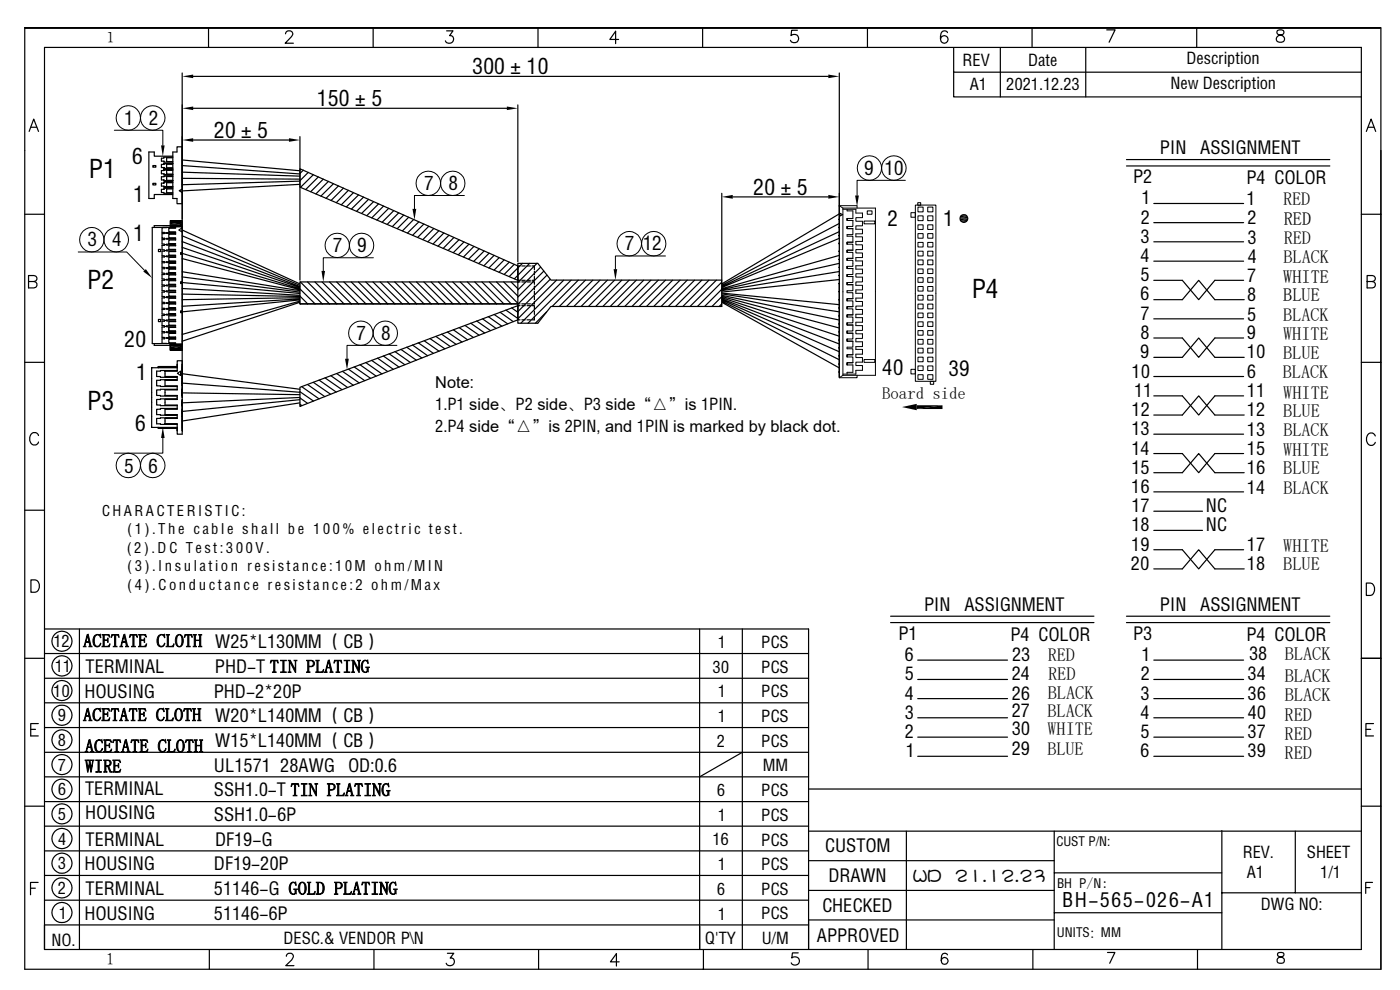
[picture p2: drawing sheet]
<svg xmlns="http://www.w3.org/2000/svg" width="297mm" height="210mm" viewBox="0 0 297 210" stroke-linecap="round" stroke-linejoin="round" font-family="sans-serif">
<g fill="none" stroke="#000" stroke-width=".25">
<path d="M5.2 5.9v199.7h287.7v-199.7h-287.7h287.6M9.4 10.1h279.4v191.3h-279.4zM38.7 15.5v66.8M41 16.2h134.7M44.2 5.9v4.2M60.6 7.2l.2-.5 .8-.2a.65 .65 0 0 1 .4 1.1l-1.5 1.6h1.7M79.2 5.9v4.2M94.7 6.5h1.4l-.7 1.1a.83 .83 0 0 1 .8 .9 .83 .83 0 0 1-1.1 .7l-.4-.2-.2-.3M114.1 5.9v4.2M131.2 8.4h-1.8l1.2-1.8v2.7M149.1 5.9v4.2M169.2 6.4h-1.3l-.1 1.2a.92 .92 0 0 1 1.4-.1 .92 .92 0 0 1-.2 1.4 .92 .92 0 0 1-1.3-.4"/>
<path d="M178.1 15.5v35.1M184 5.9v4.2M201 6.9a.75 .75 0 0 0-1.1-.2 2 2 0 0 0 0 2.3 .81 .81 0 0 0 1.2-.3 .81 .81 0 0 0-.6-1.1 .81 .81 0 0 0-1 .7M202.3 15.3v5.3h86.5M202.3 10.1v5.2h86.5M212.2 10.1v10.5M218.9 5.9v4.2M230.3 10.1v10.5M234.8 6.3h1.8l-1.3 2.7M253.9 5.9v4.2M271 6.5a.54 .54 0 0 0 .3 .9 1.09 1.09 0 0 1 1.2 1.1 .9 .9 0 0 1-1 .5 .9 .9 0 0 1-.7-.9 1.22 1.22 0 0 1 1.2-.7 .54 .54 0 0 0 .2-.9l-.3-.2zM6.2 27.9l1-2.6 1 2.6"/>
<path d="M6.6 27h1.2M32.4 38.9h.7v.3h-.7zM32.4 35.1h.7v.4h-.7zM34.8 37.3h1.9h-1.9v.2h-.6v.7h.6v.1h1.9M36.7 39.9h-1.9v.3h-.6v.6h.6v.2h1.9M36.7 33.1h-4v-.9h-1.1v9.9h1.1v-.8h4M36.7 33.3h-1.9v.3h-.6v.6h.6v.2h1.9M36.7 33.5h-1.4v.8h1.4M36.7 36h-1.9v.2h-.6v.7h.6v.1h1.9h-1.9M36.7 34.7h-1.9v.2h-.6v.6h.6v.2h1.9M36.7 38.6h-1.9v.2h-.6v.7h.6v.2h1.9M36.7 37.4h-1.4v.9h1.4"/>
<path d="M36.7 34.8h-1.4v.8h1.4M36.7 36.1h-1.4v.8h1.4M36.7 38.8h-1.4v.8h1.4M38.7 31.1h-1.2v1.1h-.8v9.9h.8v1.1h1.2M38.7 33.9l24.9 2.3M38.7 35.1l24.9 1.8M38.7 36.5l24.9 .9M38.7 37.8l24.9 .2M41 23h66.5M41 29.7h20.3M63.6 35.8l46.3 20.6v3.1l-46.3-19.8zM63.6 29v30.4"/>
<path d="M63.6 38.4l-24.9 .8M63.6 39.1l-24.9 1.4M64.3 36.1l-.7 .7M65.4 36.6l-1.8 1.7M66.5 37.1l-2.7 2.6M67.5 37.5l-2.6 2.7M68.6 38l-2.7 2.7M69.7 38.5l-2.7 2.6M70.7 39l-2.6 2.6M71.8 39.4l-2.6 2.7M72.9 39.9l-2.7 2.6M109.9 22.3v33.2"/>
<path d="M239 33.9h43.1M239 35.2h43.1M289.9 27.9l1-2.6 .9 2.6M290.2 27h1.3M5.2 45.5h4.2M6.1 59.7l1.5-.1a.62 .62 0 0 0 0-1l-1.5-.2v2.7h1.1a.68 .68 0 0 0 .7-.7 .68 .68 0 0 0-.7-.7M33.6 52.9h.5v.5h-.5zM34.5 47.9h1.6h-3.4v.3M34.9 49.4v.2h-.5v.9h.5v.2M34.9 49.4h.4M34.9 51.9h.4M34.9 53.2h.4"/>
<path d="M34.9 54.4h.4M34.9 55.6h.4M34.9 56.8h.4M34.9 58.1h.4M34.9 59.3h.4M35.3 50.7l-.9 .1v1h.5v.3h-.5v.9h.5v.3h-.5v1h.5v.2h-.5v1h.5v.2h-.5v1h.5v.3h-.5v.9h.5v.3h-.5v1h.5v.3h-.5v.9h.5v.3h-.5v1h.5v.3h-.5v.9h.5v.3h-.5v.9h.5v.3h-.5v1h.5v.2h-.5v1h.5v.3h-.5v.9h.5v.2M35.3 48.2l-.9 .1v1h.5v.1M36.7 40.1h-1.4v.8h1.4M37.9 48.8l.8-.5v.9zM38.3 53.6h.4v.4h-.4zM38.3 59.8h.4v.3h-.4zM38.4 47.2v.6h-2v.1h1.9l.1-.2v-.6l-.1-.2h-1.9v.2h1.9l.1 .1"/>
<path d="M38.7 46.8h-2.6v1.3h2.6M38.7 40.1l-.7 .4 .7 .3M38.7 48.8l24.9 11.4M38.7 50l24.9 10.5M38.7 51.3l24.9 9.5M38.7 52.5l24.9 8.5M38.7 53.7l24.9 7.5M38.7 54.8l24.9 6.7M38.7 57.6l24.9 4.1M38.7 58.7l24.9 3.3M38.7 59.9l24.9 2.4M63.7 59.8l4.7 4.7"/>
<path d="M65.2 59.8l4.7 4.7M66.8 59.8l4.7 4.7M68.3 59.8l4.7 4.7M69.9 59.8l4.6 4.7M71.4 59.8l4.7 4.7M72.9 59.8l4.7 4.7M73.9 40.4l-2.6 2.6M74.5 59.8l4.7 4.7M75 40.9l-2.6 2.6M76 59.8l4.7 4.7M76.1 41.3l-2.6 2.6M77.1 41.8l-2.6 2.5"/>
<path d="M77.6 59.8l4.7 4.7M78.2 42.3l-2.6 2.5M79.1 59.8l4.7 4.7M79.2 42.8l-2.5 2.5M80.3 43.2l-2.5 2.5M80.6 59.8l4.7 4.7M81.4 43.7l-2.5 2.5M82.2 59.8l4.7 4.7M82.5 44.2l-2.5 2.5M83.5 44.7l-2.4 2.4M83.7 59.8l4.7 4.7M84.6 45.2l-2.5 2.4"/>
<path d="M85.3 59.8l4.7 4.7M85.6 45.6l-2.4 2.5M86.7 46.1l-2.4 2.4M86.8 59.8l4.7 4.7M87.8 46.6l-2.4 2.4M88.3 59.8l4.7 4.7M88.9 47.1l-2.5 2.3M89.9 59.8l4.7 4.7M89.9 47.5l-2.4 2.4M91 48l-2.4 2.4M91.4 59.8l4.7 4.7M92 48.5l-2.3 2.3"/>
<path d="M93 59.8l4.7 4.7M93.1 49l-2.3 2.3M94.1 49.4l-2.2 2.4M94.5 59.8l4.7 4.7M95.2 49.9l-2.3 2.3M96.1 59.8l4.7 4.7M96.3 50.4l-2.3 2.3M97.4 50.9l-2.3 2.2M97.6 59.8l4.7 4.7M98.4 51.3l-2.2 2.3M99.1 59.8l4.7 4.7M99.5 51.8l-2.3 2.2"/>
<path d="M100.5 52.3l-2.2 2.2M100.7 59.8l4.7 4.7M101.6 52.8l-2.2 2.2M102.2 59.8l4.7 4.7M102.7 53.2l-2.2 2.2M103.8 53.7l-2.2 2.2M103.8 59.8l4.7 4.7M104.8 54.2l-2.1 2.2M105.3 59.8l4.6 4.5M105.9 54.7l-2.2 2.1M106.8 59.8l3.1 3M106.9 55.1l-2.1 2.2"/>
<path d="M108 55.6l-2.1 2.1M108.4 59.8l1.5 1.4M109.1 56.1l-2.1 2.1M109.9 58.7v.8h.4M109.9 57.6v.7M110.3 59.8h-46.7v4.7h46.3M110.3 56.4h-.4v.8M110.7 59.5h.7M110.7 59.8h.7M110.7 56.4h.7M110.8 55.9l-2.8 2.8M111.8 59.5h.7"/>
<path d="M111.8 59.8h.7M111.8 56.4h.7M112.4 55.9l-3.3 3.2M112.9 59.8h.5v.5M112.9 56.4h.5v.8M113.4 58.7v.8h-.5M113.4 57.6v.7M113.9 55.9l-4 4M114.7 56.7l-4.8 4.8M115.4 57.5l-5.5 5.5M116 58.4l-6.1 6.1M116.7 59.3l-6.8 6.8"/>
<path d="M118.1 59.4l-8.2 8.2M119.6 59.4l-9.1 9.2M121.2 59.4l-9.2 9.2M122.7 59.4l-5.6 5.6M124.2 59.4l-5.5 5.6M125.8 59.4l-5.6 5.6M127.3 59.4l-5.5 5.6M128.9 59.4l-5.6 5.6M130.4 59.4l-5.6 5.6M131.9 59.4l-5.5 5.6M133.5 59.4l-5.6 5.6M135 59.4l-5.5 5.6"/>
<path d="M136.6 59.4l-5.6 5.6M138.1 59.4l-5.6 5.6M139.7 59.4l-5.6 5.6M141.2 59.4l-5.6 5.6M142.7 59.4l-5.5 5.6M144.3 59.4l-5.6 5.6M145.8 59.4l-5.5 5.6M147.4 59.4l-5.6 5.6M148.9 59.4l-5.6 5.6M150.4 59.4l-5.5 5.6M152 59.4l-5.6 5.6M153.1 41v24h-36.2l-2.8 3.6h-4.2v-12.7h4.2l2.8 3.5h36.2"/>
<path d="M153.1 59.8l-5.1 5.2M155.4 41.8h20.3M178 50.6l-24.9 10.4M178.1 45.4l-25 14.8M178.1 47.4l-25 13.1M178.1 49.1l-25 11.7M178.1 54.2l-25 7M178.1 55.9l-25 5.6M178.1 57.6l-25 4.1M178.1 59.3l-25 2.7M244.8 59.5h6l3.5 4.1 3.4-4.1h6.1M244.8 47.2h19"/>
<path d="M244.8 51.3h19M244.8 43.2h19M244.8 55.4h19M288.8 45.5h4.1M290 59.7l1.5-.1a.62 .62 0 0 0 0-1l-1.5-.2v2.7h1.1a.68 .68 0 0 0 .7-.7 .68 .68 0 0 0-.7-.7M5.2 76.9h4.2M32.7 72.9v.4h3.4M33.6 78v-.2h4v.2v-.7v.7h-5.4v12.7h5.4v.7v-.7v.2h-4v-.2M33.6 67.8h.5v.4h-.5zM34.9 60.6h.4M34.9 61.8h.4M34.9 63.1h.4"/>
<path d="M34.9 64.3h.4M34.9 65.5h.4M34.9 66.7h.4M34.9 70.5h.4M35.3 71.7l-.9 .2v.9l.9 .1M35.3 69.2l-.9 .2v.9h.5v.3h-.5v1h.5v.1M35.3 68l-.9 .1v1h.5v.1M35.8 69.5v.7h1.5v.2h-2v.2h2v.1h-1.5v.8h1.5v.1h-2v.2h2v.2h-1.5v.7h1.5v.3M36.4 73.2h2v1h-2v-.2h2v-.7h-2zM37.3 70.2h-1.5v-.7h1.5v-.2h-2v-.2h2v-.1h-1.5v-.8h1.5v-.1h-2v-.2h2v-.1h-1.5v-.8h1.5v-.2h-2v-.1h2v-.2h-1.5v-.7h1.5v-.2h-2v-.2h2v-.1h-1.5v-.8h1.5v-.1h-2v-.2h2v-.2h-1.5v-.7h1.5v-.2h-2v-.2h2v-.1h-1.5v-.8h1.5v-.1h-2v-.2h2v-.1h-1.5v-.8h1.5v-.2h-2v-.1h2v-.2h-1.5v-.8h1.5v-.1h-2v-.1h2v-.2h-1.5v-.8h1.5v-.1h-2v-.2h2v-.1h-1.5v-.8h1.5v-.1h-2v-.2h2v-.2h-1.5v-.7h1.5v-.2h-2v-.2h2v-.1h-1.5v-.8h1.5v-.1h-2v-.2h2v-.2h-1.5v-.7h1.5v-.2h-2v-.2h2v-.1h-1.5v-.8h1.5v-.1h-2v-.2h2v-.1h-1.5v-.8h1.5v-.2h-2v-.1h2v-.2h-1.5v-.7h1.5v-.2h-2v-.2h2v-.1h-1.5v-.8h1.5v-.2h-5v24.7h5M37.6 78.6l-4.4 .1v1.2h.8v.1h3.6M37.6 78.6v.1h-2.6v1.2h2.6v.8h-2.6v1.2h2.6v.1"/>
<path d="M37.6 79.2l.7-.5v1zM38.3 65.9h.4v.4h-.4zM38.7 73h-2.6v1.3h2.6M38.7 77.3v3v-3.8h-1.1v2.1M38.7 61.2l24.9 1.4M38.7 62.4l24.9 .5M38.7 79.3l24.9 3.3M63.6 64.5h46.7M63.6 64.3l.2 .2M63.6 62.8l1.7 1.7M63.6 61.3l3.2 3.2M63.6 63.1l-24.9 .5"/>
<path d="M63.6 63.4l-24.9 1.6M63.6 63.6l-24.9 2.6M63.6 63.9l-24.9 7M63.6 64.1l-24.9 8.3M70.2 79.7l3.5 2.5M71.4 79.2l3.6 2.5M72.6 78.8l3.6 2.4M73.9 78.3l3.5 2.5M75.1 77.8l3.5 2.4M76.4 77.4l3.4 2.4M77.6 76.9l3.4 2.4M78.8 76.4l3.5 2.4"/>
<path d="M80.1 76l3.3 2.3M81.3 75.5l3.4 2.4M82.5 75l3.4 2.4M83.8 74.6l3.3 2.3M85 74.1l3.3 2.3M86.3 73.6l3.2 2.3M87.5 73.2l3.2 2.3M88.7 72.7l3.2 2.3M90 72.3l3.1 2.2M91.2 71.8l3.2 2.2M92.5 71.4l3 2.1M93.7 70.9l3.1 2.2"/>
<path d="M94.9 70.4l3.1 2.1M96.2 70l3 2.1M97.4 69.5l3 2.1M98.6 69l3 2.1M99.9 68.6l2.9 2M101.1 68.1l3 2M102.4 67.6l2.8 2.1M103.6 67.2l2.9 2M104.8 66.7l2.9 2M106.1 66.2l2.8 2M107.3 65.8l2.6 1.7M108.5 65.3l1.4 .9"/>
<path d="M109.8 64.8l.1 .1M109.9 67v.8h.4M109.9 66v.7M110.3 64.8h-.4v.8M110.7 64.5h.7M110.7 64.8h.7M110.7 67.8h.7M111.8 64.5h.7M111.8 64.8h.7M111.8 67.8h.7M112.9 64.8h.5v.8M113.4 64v.5h-.5"/>
<path d="M113.4 60.7v.7M113.4 61.7v.8M113.4 62.8v.8M113.4 66v.7M113.4 67v.8h-.5M116 66.2l-2.4 2.4M153.1 62.3l25 3.9M153.1 62.6l25 5.3M153.1 62.9l25 6.7M153.1 63.1l25 8.2M153.1 63.4l25 9.6M153.1 63.6l25 11"/>
<path d="M153.1 63.9l25 12.4M153.1 64.1l25 13.9M153.1 61.4l-3.6 3.6M153.1 62.9l-2.1 2.1M153.1 64.5l-.5 .5M153.1 62.2l25 2.4M178.1 60.1v19.8M244.8 63.6h6l3.5-4.1 3.4 4.1h6.2M244.8 71.7h6l3.5 4.1 3.4-4.1h6.1M244.8 75.8h6l3.5-4.1 3.4 4.1h6.2M244.8 79.9h19M244.8 67.6h19"/>
<path d="M288.8 76.9h4.1M8.2 92.4a.96 .96 0 0 0-1.1-.6 .96 .96 0 0 0-.8 1 1.15 1.15 0 0 0 .3 1.2 1.15 1.15 0 0 0 1.2 .3l.4-.5M37.6 80.5l-4.4 .2v1.2l4.4 .1M37.6 82v.7h-2.6v1.2h2.6v.8h-2.6v1.2h2.6v.7M37.6 82.6l-4.4 .1v1.2l4.4 .1M37.6 86.6h-3.6v.2h-.8v1.2l4.4 .1M37.6 88.6l-4.4 .2v1.1l4.4 .1M37.6 86.6v.2h-2.6v1.2h2.6v.8h-2.6v1.1h2.6v.1M37.6 90v2.1h1.1v-3.8v3.1M37.6 84.6l-4.4 .1v1.2l4.4 .1M38.7 84.3v1zM38.7 80.8v-.5v1"/>
<path d="M38.7 82.8v.5M38.7 82.7v.6v-1v1M38.7 83.3v.5M38.7 83.3v1v-1v.6M38.7 87.4v.9v-.5M38.7 85.4v.5M38.7 85.3v1v-1v.7M38.7 84.7v.6v-.5M38.7 83.2v.4M38.7 86.3v4.5M38.7 81.3l24.9 1.9M38.7 83.3l24.9 .4"/>
<path d="M63.6 82.2l46.3-17.4v3l-46.3 18.4zM63.6 84.3l-24.9 1.2v-.4M63.6 85.8l.5 .2M63.6 84.4l1.7 1.2M63.6 83.1l2.9 2M63.6 84.8l-24.9 2.5M63.6 85.5l-24.9 3.8M64 82l3.7 2.6M65.2 81.6l3.7 2.5M66.5 81.1l3.6 2.5M67.7 80.6l3.6 2.6M69 80.2l3.6 2.5"/>
<path d="M244.8 84h6l3.5 4 3.4-4h6.1M244.8 88h6l3.5-4 3.4 4h6.2M244.8 96.2h6l3.5 4.1 3.4-4.1h6.1M244.8 92.1h19M291.8 92.5a.96 .96 0 0 0-1.1-.7 .96 .96 0 0 0-.8 1.1 1.14 1.14 0 0 0 .3 1.2 1.14 1.14 0 0 0 1.2 .2l.4-.5M5.2 108.2h4.2M244.8 100.3h6l3.5-4.1 3.4 4.1h6.2M244.8 116.6h6l3.5 4.1 3.4-4.1h6.1M244.8 108.4h10.3M244.8 112.5h10.3M244.8 104.3h19M5.2 139.6h4.2"/>
<path d="M6.6 123h.9a1.39 1.39 0 0 1 .9 1.3 1.39 1.39 0 0 1-.9 1.3h-.9zM9.4 133.4h162.1v67.9M9.4 138.6h162.1M16.8 133.4v68M148.4 133.4v68M157.5 133.4v68M188.9 130.7h43.2M188.9 132.1h43.2M239 130.7h43.1M239 132.1h43.1M244.8 120.7h6l3.5-4.1 3.4 4.1h6.2M288.8 139.6h4.1"/>
<path d="M289.9 123.7h.8a1.41 1.41 0 0 1 .9 1.3 1.41 1.41 0 0 1-.9 1.3h-.8zM6.5 154.7h1M8.1 153.5h-1.6v2.6h1.6M9.4 159.6h162.1M9.4 154.3h162.1M9.4 149.1h162.1M9.4 143.9h162.1M157.5 159.6l-9.1 5.2M194.7 144.1h19M194.7 148.2h19M194.7 140h19M194.7 152.3h19"/>
<path d="M194.7 156.4h19M244.8 144.1h19M244.8 148.2h19M244.8 140h19M244.8 152.3h19M244.8 156.4h19M289.8 154.7h1M291.4 153.5h-1.6v2.6h1.6M5.2 171h4.2M9.4 175.2h162.1M9.4 170h162.1M9.4 164.8h162.1"/>
<path d="M171.5 167.4h117.3M171.5 176.3h117.3M192.3 176.3v25.1M194.7 160.4h19M223.6 176.3v25.1M244.8 160.4h19M259.2 176.2v25.1M274.8 176.3v13.1M288.8 171h4.1M6.5 188.4h1M8.1 187.2h-1.6v2.6M9.4 196.2h162.1"/>
<path d="M9.4 191h162.1M9.4 185.7h162.1M9.4 180.5h162.1M171.5 195.1v6.3zM171.5 182.6h52.1M171.5 188.9h52.1M171.5 195.1h52.1M223.6 193.6h35.6M223.6 185.2h35.6M259.2 189.4h29.6M289.7 188.3h.9M291.2 187.2h-1.5v2.3"/>
<path d="M44.4 201.4v4.2M60.7 202.8l.2-.3 .4-.3 .7 .1a.78 .78 0 0 1-.1 1.3l-1.3 1.2h1.8M79.3 201.4v4.2M94.9 202.2h1.4l-.8 1a.84 .84 0 0 1 .9 1 .84 .84 0 0 1-1.2 .6l-.3-.1-.2-.4M114.3 201.4v4.2M131.4 204h-1.9l1.3-1.7v2.6M149.2 201.4v4.2M169.3 202.1h-1.2l-.1 1.1a.92 .92 0 0 1 1.4 0 .92 .92 0 0 1-.2 1.4 .92 .92 0 0 1-1.3-.4M184.1 201.4v4.2M201 202.5a.69 .69 0 0 0-1-.2 2 2 0 0 0 0 2.2 .73 .73 0 0 0 1.1-.3 .73 .73 0 0 0-.5-1 .73 .73 0 0 0-.9 .6M219.1 201.4v4.2M235 202h1.5l-1.1 2.3"/>
<path d="M254 201.4v4.2M271.1 202.1a.44 .44 0 0 0-.1 .5 .44 .44 0 0 0 .4 .3 1.01 1.01 0 0 1 1.1 1 .8 .8 0 0 1-.9 .4 .8 .8 0 0 1-.7-.7 1.27 1.27 0 0 1 1.3-.8l.2-.5a.99 .99 0 0 0-1.3-.2z"/>
<circle cx="204.5" cy="46.4" r=".84"/>
<circle cx="13.1" cy="136" r="2.14"/>
<circle cx="13.1" cy="151.7" r="2.15"/>
<circle cx="13.1" cy="141.3" r="2.15"/>
<circle cx="13.1" cy="157" r="2.15"/>
<circle cx="13.1" cy="146.5" r="2.14"/>
<circle cx="13.1" cy="167.4" r="2.15"/>
<circle cx="13.1" cy="177.9" r="2.15"/>
<circle cx="13.1" cy="172.6" r="2.14"/>
<circle cx="13.1" cy="162.2" r="2.14"/>
<circle cx="13.1" cy="188.3" r="2.15"/>
<circle cx="13.1" cy="193.6" r="2.15"/>
<circle cx="13.1" cy="183.1" r="2.14"/>
</g>
<g fill="#000">
<path d="M38.7 16.2l2.3-.4v.8zM175.7 15.8l2.4 .4-2.4 .4zM34.2 30.8h.7l-.4 2.4zM38.7 23l2.3-.4v.8zM38.7 29.7l2.3-.4v.8zM61.3 29.3l2.3 .4-2.3 .4zM107.5 22.6l2.4 .4-2.4 .4zM30.4 57.6l.5-.5 1.4 1.9zM36.1 46.9l.3 .1zM36.1 47l.3 .1zM36.1 47.2l2.3 .5h-2.3zM36.1 47.2h2.3v.5z"/>
<path d="M36.1 47.8l.3 .1h-.3zM36.1 47.8h.3v.1zM36.1 47.9h.3zM38.3 46.9l.4 .1zM38.4 47l.3 .1zM38.3 47.9h.4zM38.4 47.9h.3zM38.4 47.1h.3zM38.4 47.1l.3 .1zM38.4 47.2l.3 .5h-.3zM38.4 47.2h.3v.5zM38.4 47.7h.3z"/>
<path d="M38.4 47.7l.3 .1zM38.4 47.8l.3 .1h-.3zM38.4 47.8h.3v.1zM68.2 57.5h.8l-.4 2.3zM87.5 44.3h.8l-.4 2.3zM130.2 57.1h.7l-.3 2.3zM153.1 41.8l2.3-.5v.8zM175.7 41.3l2.4 .5-2.4 .3zM181.4 41.5h.8l-.4 2.3zM203.7 46.3l1.5 .4h-1.5zM203.7 46.3h1.6l-.1 .4zM203.7 46l1.6 .3h-1.6z"/>
<path d="M203.7 46h1.5l.1 .3zM203.7 46.7l1.4 .2h-1.2zM203.7 46.7h1.5l-.1 .2zM203.9 45.7l1.3 .3h-1.5zM203.9 45.7h1.2l.1 .3zM203.9 46.9l.9 .2h-.6zM203.9 46.9h1.2l-.3 .2zM203.9 45.7l.3-.1 .9 .1zM204.2 45.6h.6l.3 .1zM204.2 47.1h.6zM204.2 45.6h.6zM36.1 73.2h.3z"/>
<path d="M36.1 73.2l.3 .1h-.3zM36.1 73.2h.3v.1zM36.1 73.4l2.3 .5h-2.3zM36.1 73.4h2.3v.5zM36.1 74l.3 .2h-.3zM36.1 74h.3v.2zM36.1 74.2h.3zM38.3 73.2h.4zM38.4 73.2l.3 .1zM38.4 73.2h.3v.1zM38.3 74.2h.4zM38.4 74.2h.3z"/>
<path d="M38.4 73.3l.3 .1zM38.4 73.4h.3zM38.4 73.4l.3 .5h-.3zM38.4 73.4h.3v.5zM38.4 73.9l.3 .1zM38.4 74h.3zM38.4 74l.3 .2h-.3zM38.4 74h.3v.2zM73.2 76.1h.8l-.4 2.3zM34.5 90.6l.4 2.3h-.7zM191.3 86.3l3.2-.6v1.3zM194.5 86h5.4l-5.4 .8z"/>
<path d="M194.5 86.8l5.4-.8v.8z"/>
<path d="M36.4 46.9h1.9z" fill-rule="evenodd"/>
<path d="M36.4 47.1h1.9z" fill-rule="evenodd"/>
<path d="M36.4 47.8h1.9z" fill-rule="evenodd"/>
<path d="M36.4 47.9h1.9z" fill-rule="evenodd"/>
<path d="M38.4 47.1h.3z" fill-rule="evenodd"/>
<path d="M38.4 47.1h.3z" fill-rule="evenodd"/>
<path d="M38.4 47.8h.3z" fill-rule="evenodd"/>
<path d="M38.4 47.8h.3z" fill-rule="evenodd"/>
<path d="M36.4 73.2h1.9z" fill-rule="evenodd"/>
<path d="M36.4 73.3h1.9z" fill-rule="evenodd"/>
<path d="M36.4 74h1.9z" fill-rule="evenodd"/>
<path d="M36.4 74.2h1.9z" fill-rule="evenodd"/>
<path d="M38.4 73.3h.3z" fill-rule="evenodd"/>
<path d="M38.4 73.3h.3z" fill-rule="evenodd"/>
<path d="M38.4 74h.3z" fill-rule="evenodd"/>
<path d="M38.4 74h.3z" fill-rule="evenodd"/>
</g>
<g fill="none" stroke="#000" stroke-width=".21">
<path d="M24.3 27.6h10.2v3.2M192.1 38.3h-10.3v3.2M16.6 53.5h10.3l3.7 3.8M36.1 46.8h2.6M36.1 46.9h2.6M36.1 47.1h2.3M36.1 47.2h2.3M36.1 47.7h2.3M36.1 47.8h2.2M36.1 48h2.6M36.1 48.1h2.6M79.2 54.7h-10.6v2.8"/>
<path d="M98.5 41.5h-10.6v2.8M141.2 54.3h-10.6v2.8M177.9 56.7l.2 .1M178 50.6h.1M178.1 48.2h-.2l.2 .1v1.6l-.2 .1h.2M178.1 51.5h-.2l.2 .1M178.1 53.2h-.2l.2 .1M178.1 55h-.2l.2 .1M178.1 58.4h-.2l.2 .1M178.1 46.5h-.2l.2 .1M178.1 43.6v36.5M178.2 45.2l.6 .3-.6 .3z"/>
<path d="M178.8 44.1h6.9v35.5h-6.9v-35.5l-.7-.5h3.7v.5M178.8 44.4h2.8v.8h1.4v1h-1.4v.7h1.4v1h-1.4v.7h1.4v1h-1.4v.6h1.4v1h-1.4v.7h1.4v1h-1.4v.8h1.4v.9h-1.4v.8h1.4v1h-1.4v.7h1.4v1h-1.4v.7h1.4v1h-1.4v.7h1.4v1h-1.4v.7h1.4v1h-1.4v.8h1.4v.9h-1.4v.7h1.4v1.1h-1.4v.7h1.4v1h-1.4v.7h1.4v1h-1.4v.7h1.4v1h-1.4v.7h1.4v1h-1.4v.6h1.4v1h-1.4v.7h1.4v1h-1.4v.7h1.4v1.1h-1.4v.8h-2.8M179.7 44.7h1.2zM179.7 49.8v.3zM179.7 51.4v.4v-.4h1.2zM179.7 50.1h1.2v1.3M179.7 53.1v.4v-.4h1.2zM179.7 51.8h1.2v1.3M179.7 54.8v.4v-.4h1.2zM179.7 53.5h1.2v1.3M179.7 55.2h1.2v1.3h-1.2M179.7 56.5v.5h1.2h-1.2z"/>
<path d="M179.7 58.2v.5h1.2h-1.2zM179.7 59.9v.5h1.2h-1.2zM179.7 46.3v.5h1.2h-1.2zM179.7 48v.5h1.2h-1.2zM179.7 44.4v.3M180.9 57v1.2h-1.2M180.9 58.7v1.2h-1.2M180.9 46.8v1.2h-1.2M180.9 48.5v1.3h-1.2M180.9 44.7v1.6h-1.2M183.3 46.9h2.3v.6h-2.3zM184 44.7h1v.8h-1z"/>
<path d="M193.3 45.1h.9v1h-.9zM194.2 43.5h4.3v37.4h-4.3zM194.7 43h.6v.5h-.6zM194.7 58.9h1.1v1h-1.1zM194.7 57h1.1v1h-1.1zM194.7 55.1h1.1v1.1h-1.1zM194.7 53.3h1.1v1h-1.1zM194.7 51.4h1.1v1h-1.1zM194.7 49.6h1.1v.9h-1.1zM194.7 47.7h1.1v1h-1.1zM194.7 45.8h1.1v1h-1.1zM194.7 43.9h1.1v1h-1.1z"/>
<path d="M196.8 58.9h1.1v1h-1.1zM196.8 57h1.1v1h-1.1zM196.8 55.1h1.1v1.1h-1.1zM196.8 53.3h1.1v1h-1.1zM196.8 51.4h1.1v1h-1.1zM196.8 49.6h1.1v.9h-1.1zM196.8 47.7h1.1v1h-1.1zM196.8 45.8h1.1v1h-1.1zM196.8 43.9h1.1v1h-1.1zM36.1 73h2.6M36.1 73.1h2.6M36.1 73.3h2.3"/>
<path d="M36.1 73.4h2.3M36.1 74.2h2.6M36.1 74.3h2.6M38.4 74h-2.3M84.2 73.3h-10.6v2.8M178.1 61.8h-.2l.2 .1M178.1 60.1h-.2l.2 .1M178.1 73.7h-.2l.2 .1v1.6l-.2 .1h.2M178.1 77.2h-.2h.2M178.1 78.9h-.2h.2M178.1 63.5h-.2l.2 .1M178.1 65.3h-.2h.2"/>
<path d="M178.1 67h-.2h.2M178.1 68.7h-.2l.2 .1M178.1 70.4h-.2l.2 .1M178.1 72.1h-.2l.2 .1M178.8 79.6l-.7 .5M179.7 61.7v.2zM179.7 73.6v.4zM179.7 79h1.2zM179.7 61.9v.2zM179.7 75.3v.4v-.4h1.2zM179.7 74h1.2v1.3M179.7 76.9v.5v-.5h1.2z"/>
<path d="M179.7 75.7h1.2v1.2M179.7 63.4v.4v-.4h1.2zM179.7 62.1h1.2v1.3M179.7 65.1v.4v-.4h1.2zM179.7 63.8h1.2v1.3M179.7 66.8v.5v-.5h1.2zM179.7 65.5h1.2v1.3M179.7 67.3h1.2v1.2h-1.2M179.7 68.5v.4h1.2h-1.2zM179.7 70.2v.5h1.2h-1.2zM179.7 71.9v.5h1.2h-1.2zM179.7 79v.4"/>
<path d="M179.7 77.4h1.2v1.6M180.9 60.4v1.3h-1.2M180.9 68.9v1.3h-1.2M180.9 70.7v1.2h-1.2M180.9 72.4v1.2h-1.2M181.8 79.6v.5h-3.7M183.3 76.3h2.3v.6h-2.3zM193.3 78.3h.9v1h-.9zM194.7 60.8h1.1v.9h-1.1zM194.7 79.5h1.1v1h-1.1zM194.7 77.6h1.1v1h-1.1zM194.7 75.8h1.1v.9h-1.1z"/>
<path d="M194.7 73.9h1.1v1h-1.1zM194.7 72h1.1v1h-1.1zM194.7 70.1h1.1v1h-1.1zM194.7 68.3h1.1v.9h-1.1zM194.7 66.4h1.1v1h-1.1zM194.7 64.5h1.1v1h-1.1zM194.7 62.6h1.1v1.1h-1.1zM196.8 60.8h1.1v.9h-1.1zM196.8 79.5h1.1v1h-1.1zM196.8 77.6h1.1v1h-1.1zM196.8 75.8h1.1v.9h-1.1zM196.8 73.9h1.1v1h-1.1z"/>
<path d="M196.8 72h1.1v1h-1.1zM196.8 70.1h1.1v1h-1.1zM196.8 68.3h1.1v.9h-1.1zM196.8 66.4h1.1v1h-1.1zM196.8 64.5h1.1v1h-1.1zM196.8 62.6h1.1v1.1h-1.1zM34.5 92.9v3.2h-10.2M197.4 80.9h.7v.6h-.7z"/>
<circle cx="27.2" cy="25" r="2.59"/>
<circle cx="32.4" cy="25" r="2.59"/>
<circle cx="90.9" cy="38.9" r="2.59"/>
<circle cx="96" cy="38.9" r="2.59"/>
<circle cx="184.4" cy="35.6" r="2.59"/>
<circle cx="189.6" cy="35.6" r="2.59"/>
<circle cx="19.5" cy="50.9" r="2.59"/>
<circle cx="24.7" cy="50.9" r="2.59"/>
<circle cx="71.5" cy="52.1" r="2.59"/>
<circle cx="76.7" cy="52.1" r="2.58"/>
<circle cx="133.5" cy="51.7" r="2.59"/>
<circle cx="138.7" cy="51.7" r="2.59"/>
<circle cx="76.6" cy="70.7" r="2.59"/>
<circle cx="81.7" cy="70.7" r="2.59"/>
<circle cx="27.2" cy="98.7" r="2.59"/>
<circle cx="32.4" cy="98.7" r="2.59"/>
</g>
<g font-size="5.4">
<text x="18.9" y="37.7">P1</text>
<text x="18.5" y="61.4">P2</text>
<text x="206.2" y="63.3">P4</text>
<text x="18.5" y="86.9">P3</text>
</g>
<g font-size="4.6">
<text x="100.2" y="15.8">300±10</text>
<text x="67.2" y="22.5">150±5</text>
<text x="45.3" y="29.3">20±5</text>
<text x="28" y="34.9">6</text>
<text x="159.8" y="41.3">20±5</text>
<text x="28.3" y="43">1</text>
<text x="28.3" y="51.2">1</text>
<text x="26.3" y="73.5">20</text>
<text x="28.9" y="80.7">1</text>
<text x="28.6" y="91.4">6</text>
</g>
<g font-size="4.4">
<text x="188.3" y="47.9">2</text>
<text x="200.1" y="47.9">1</text>
<text x="187.2" y="79.6">40</text>
<text x="201.2" y="79.7">39</text>
</g>
<text font-size="4.2" x="225.3" y="192.4">BH-565-026-A1</text>
<g font-size="4.1">
<text x="26.4" y="26.4">1</text>
<text x="31.6" y="26.4">2</text>
<text x="90" y="40.3">7</text>
<text x="95.2" y="40.3">8</text>
<text x="183.3" y="37.1">9</text>
<text x="187.6" y="37.1">10</text>
<text x="18.6" y="52.3">3</text>
<text x="23.8" y="52.3">4</text>
<text x="70.6" y="53.5">7</text>
<text x="75.8" y="53.5">9</text>
<text x="132.6" y="53.1">7</text>
<text x="136.4" y="53.1">12</text>
<text x="75.6" y="72.1">7</text>
<text x="80.9" y="72.1">8</text>
<text x="26.4" y="100.4">5</text>
<text x="31.5" y="100.3">6</text>
</g>
<g font-size="3.9">
<text x="246.1" y="32.7">PIN</text>
<text x="254.6" y="32.7">ASSIGNMENT</text>
<text x="240.4" y="38.8">P2</text>
<text x="264.4" y="39">P4 COLOR</text>
<text x="242" y="47.5">2</text>
<text x="242.2" y="43.4">1</text>
<text x="264.4" y="43.5">1</text>
<text x="264.7" y="47.5">2</text>
<text x="272.2" y="43.5">RED</text>
<text x="272.3" y="47.7">RED</text>
<text x="242" y="51.5">3</text>
<text x="264.7" y="51.7">3</text>
<text x="272.3" y="51.7">RED</text>
<text x="242" y="55.6">4</text>
<text x="242" y="59.7">5</text>
<text x="264.6" y="59.8">7</text>
<text x="264.7" y="55.8">4</text>
<text x="272.2" y="60">WHITE</text>
<text x="272.3" y="55.8">BLACK</text>
<text x="241.9" y="63.7">6</text>
<text x="264.6" y="63.8">8</text>
<text x="272.2" y="63.8">BLUE</text>
<text x="242" y="67.9">7</text>
<text x="242" y="71.9">8</text>
<text x="264.5" y="71.9">9</text>
<text x="264.6" y="68.1">5</text>
<text x="272.2" y="68.1">BLACK</text>
<text x="241.9" y="76">9</text>
<text x="264.5" y="76">10</text>
<text x="272.2" y="72.2">WHITE</text>
<text x="272.2" y="76.1">BLUE</text>
<text x="240.1" y="80.1">10</text>
<text x="264.5" y="80.2">6</text>
<text x="272.2" y="80.2">BLACK</text>
<text x="240.1" y="88.3">12</text>
<text x="240.6" y="84.2">11</text>
<text x="264.5" y="84.2">11</text>
<text x="264.5" y="88.3">12</text>
<text x="272.2" y="84.5">WHITE</text>
<text x="272.2" y="88.4">BLUE</text>
<text x="240" y="92.3">13</text>
<text x="264.5" y="92.5">13</text>
<text x="272.3" y="92.5">BLACK</text>
<text x="240" y="96.4">14</text>
<text x="240" y="100.5">15</text>
<text x="264.5" y="96.4">15</text>
<text x="264.5" y="100.5">16</text>
<text x="272.2" y="100.5">BLUE</text>
<text x="272.2" y="96.7">WHITE</text>
<text x="240" y="104.5">16</text>
<text x="264.5" y="104.7">14</text>
<text x="272.3" y="104.7">BLACK</text>
<text x="240" y="108.7">17</text>
<text x="240" y="112.7">18</text>
<text x="255.8" y="108.6">NC</text>
<text x="255.8" y="112.7">NC</text>
<text x="240" y="116.8">19</text>
<text x="264.5" y="116.8">17</text>
<text x="272.2" y="117.1">WHITE</text>
<text x="239.9" y="120.9">20</text>
<text x="264.5" y="120.9">18</text>
<text x="272.2" y="121">BLUE</text>
<text x="196" y="129.6">PIN</text>
<text x="204.6" y="129.6">ASSIGNMENT</text>
<text x="246.1" y="129.6">PIN</text>
<text x="254.6" y="129.6">ASSIGNMENT</text>
<text x="17.7" y="137.3">ACETATE CLOTH</text>
<text x="45.6" y="137.5">W25*L130MM（CB）</text>
<text x="190.6" y="135.7">P1</text>
<text x="214.4" y="135.9">P4 COLOR</text>
<text x="240.4" y="135.7">P3</text>
<text x="264.4" y="135.9">P4 COLOR</text>
<text x="18.2" y="142.8">TERMINAL</text>
<text x="45.6" y="142.7">PHD-T TIN PLATING</text>
<text x="191.9" y="140.3">6</text>
<text x="214.7" y="140.2">23</text>
<text x="222.3" y="140.2">RED</text>
<text x="242.2" y="140.3">1</text>
<text x="265" y="140">38</text>
<text x="272.6" y="140">BLACK</text>
<text x="17.9" y="148">HOUSING</text>
<text x="45.4" y="148">PHD-2*20P</text>
<text x="191.9" y="148.4">4</text>
<text x="191.9" y="144.3">5</text>
<text x="214.6" y="144.3">24</text>
<text x="214.6" y="148.4">26</text>
<text x="222.3" y="148.2">BLACK</text>
<text x="222.4" y="144.2">RED</text>
<text x="242" y="148.4">3</text>
<text x="242" y="144.3">2</text>
<text x="264.7" y="144.3">34</text>
<text x="264.7" y="148.4">36</text>
<text x="272.6" y="144.7">BLACK</text>
<text x="272.6" y="148.7">BLACK</text>
<text x="17.7" y="152.9">ACETATE CLOTH</text>
<text x="45.6" y="153.2">W20*L140MM（CB）</text>
<text x="191.9" y="152.5">3</text>
<text x="214.6" y="152.1">27</text>
<text x="214.6" y="155.8">30</text>
<text x="222.2" y="152.1">BLACK</text>
<text x="222.2" y="155.8">WHITE</text>
<text x="242" y="152.5">4</text>
<text x="264.7" y="152.5">40</text>
<text x="272.5" y="152.9">RED</text>
<text x="18" y="159.6">ACETATE CLOTH</text>
<text x="45.6" y="158.4">W15*L140MM（CB）</text>
<text x="191.9" y="156.6">2</text>
<text x="192.2" y="160.7">1</text>
<text x="214.6" y="160.1">29</text>
<text x="222.2" y="160.1">BLUE</text>
<text x="241.9" y="160.6">6</text>
<text x="242" y="156.6">5</text>
<text x="264.7" y="156.6">37</text>
<text x="264.7" y="160.6">39</text>
<text x="272.5" y="157">RED</text>
<text x="272.5" y="161">RED</text>
<text x="18" y="163.9">WIRE</text>
<text x="45.4" y="163.7">UL1571</text>
<text x="59.5" y="163.7">28AWG</text>
<text x="73.8" y="163.7">OD:0.6</text>
<text x="18" y="168.5">TERMINAL</text>
<text x="18" y="173.7">HOUSING</text>
<text x="45.4" y="168.9">SSH1.0-T TIN PLATING</text>
<text x="18.2" y="179.4">TERMINAL</text>
<text x="45.4" y="174.2">SSH1.0-6P</text>
<text x="45.6" y="179.4">DF19-G</text>
<text x="17.9" y="184.6">HOUSING</text>
<text x="45.4" y="184.6">DF19-20P</text>
<text x="175" y="180.7">CUSTOM</text>
<text x="18.2" y="189.9">TERMINAL</text>
<text x="45.4" y="189.8">51146-G GOLD PLATING</text>
<text x="175.7" y="187.1">DRAWN</text>
<text x="193.7" y="187">WD 21.12.23</text>
<text x="17.9" y="195.1">HOUSING</text>
<text x="45.4" y="195.1">51146-6P</text>
<text x="174.4" y="193.4">CHECKED</text>
<text x="173.3" y="199.8">APPROVED</text>
</g>
<g font-size="3.6">
<text x="22.6" y="9.2">1</text>
<text x="187.2" y="84.7">Board side</text>
<text x="22.5" y="204.6">1</text>
</g>
<g font-size="3.5">
<text x="204.2" y="14">REV</text>
<text x="218.1" y="13.9">Date</text>
<text x="251.7" y="13.6">Description</text>
<text x="205.7" y="19.2">A1</text>
<text x="213.4" y="19.2">2021.12.23</text>
<text x="248.3" y="18.9">New Description</text>
<text x="92.3" y="82.2">Note:</text>
<text x="92.3" y="86.9">1.P1 side、P2 side、P3 side“△”is 1PIN.</text>
<text x="92.3" y="91.6">2.P4 side“△”is 2PIN, and 1PIN is marked by black dot.</text>
<text x="11.3" y="137.3">12</text>
<text x="152.3" y="137.5">1</text>
<text x="161.5" y="137.5">PCS</text>
<text x="11.6" y="142.6">11</text>
<text x="151.2" y="142.7">30</text>
<text x="161.5" y="142.7">PCS</text>
<text x="11.3" y="147.8">10</text>
<text x="152.3" y="147.9">1</text>
<text x="161.5" y="147.9">PCS</text>
<text x="12.2" y="153">9</text>
<text x="152.3" y="153.2">1</text>
<text x="161.5" y="153.2">PCS</text>
<text x="12.3" y="158.2">8</text>
<text x="152.1" y="158.4">2</text>
<text x="161.5" y="158.4">PCS</text>
<text x="12.3" y="163.5">7</text>
<text x="161.8" y="163.6">MM</text>
<text x="12.2" y="168.7">6</text>
<text x="12.3" y="173.9">5</text>
<text x="152.1" y="168.9">6</text>
<text x="161.5" y="168.9">PCS</text>
<text x="12.3" y="179.2">4</text>
<text x="151.1" y="179.3">16</text>
<text x="152.3" y="174.1">1</text>
<text x="161.5" y="174.1">PCS</text>
<text x="161.5" y="179.4">PCS</text>
<text x="12.3" y="184.4">3</text>
<text x="152.3" y="184.6">1</text>
<text x="161.5" y="184.6">PCS</text>
<text x="263.7" y="182.1">REV.</text>
<text x="277.2" y="182">SHEET</text>
<text x="12.3" y="189.6">2</text>
<text x="152.1" y="189.8">6</text>
<text x="161.5" y="189.8">PCS</text>
<text x="264.5" y="186.3">A1</text>
<text x="280.1" y="186.2">1/1</text>
<text x="12.4" y="194.9">1</text>
<text x="152.3" y="195.1">1</text>
<text x="161.5" y="195">PCS</text>
<text x="267.5" y="193.1">DWG NO:</text>
<text x="10.9" y="200.6">NO.</text>
<text x="60.2" y="200.3">DESC.&amp; VENDOR P\N</text>
<text x="149.5" y="200.3">Q'TY</text>
<text x="161.6" y="200.2">U/M</text>
</g>
<g font-size="3.1">
<text x="21.6" y="109.5">C H A R A C T E R IS T IC :</text>
<text x="27" y="113.4">( 1 ) . T h e c a b l e s h a l l b e 1</text>
<text x="68.5" y="113.4">0</text>
<text x="70.6" y="113.4">0 % electric test.</text>
<text x="26.9" y="117.3">( 2 ) .D C T e st :3</text>
<text x="50" y="117.3">0</text>
<text x="52.1" y="117.3">0 V .</text>
<text x="27" y="121.2">( 3 ) . I n s u l a t i o n r e sistan ce:1</text>
<text x="27" y="125.1">( 4 ) . C o n d u c t a n c e r esistan ce:2 o h m/Max</text>
<text x="73.2" y="121.2">0 M o h m/MIN</text>
</g>
<g font-size="2.8">
<text x="224" y="179.5">CUST P/N:</text>
<text x="224.2" y="188.4">BH P/N:</text>
<text x="224.2" y="198.7">UNITS: MM</text>
</g>
</svg>
